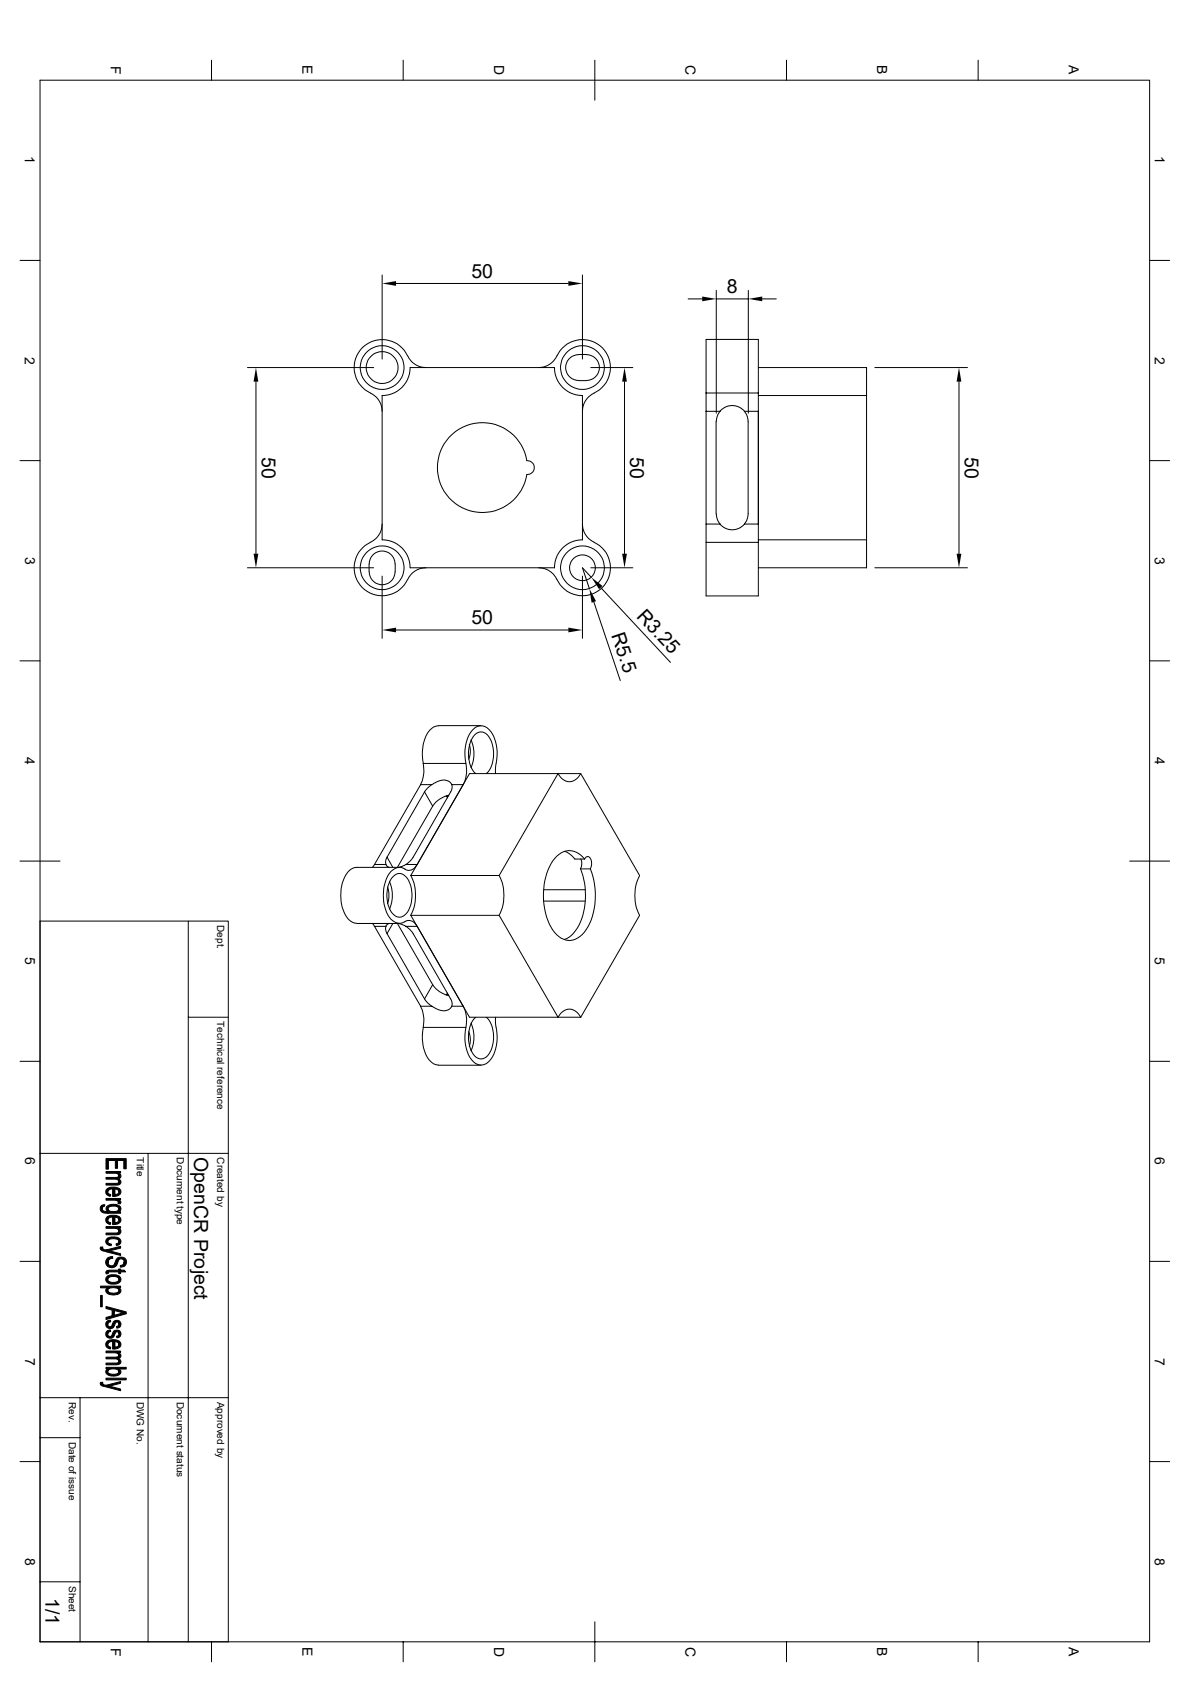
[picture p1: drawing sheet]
<svg xmlns="http://www.w3.org/2000/svg" width="297mm" height="420mm" viewBox="0 0 297 420" stroke-linecap="round" stroke-linejoin="round" font-family="sans-serif">
<g fill="none" stroke="#000" stroke-width=".25">
<path d="M52.8 15v5M100.6 15v5M148.5 15v10M196.3 15v5M244.1 15v5M10 20h276.9v390h-276.9zM5 65h5M95.4 68.7v21M98.8 70.8h43.1M145.4 68.7v21M171.7 74.6h3.6M178.8 72.5v30.7"/>
<path d="M178.8 74.6h8M186.8 72.5v30.7M190.2 74.6h3.6M286.9 65h5M61.8 91.8h31.5M63.9 95.3v43M101.7 88.9a7 7 0 0 0-11.5-1.8 7 7 0 0 0 2.8 11.3 5 5 0 0 1 2.4 4.3M101.8 88.9a5 5 0 0 0 4.5 2.9M102.4 91.8h36a6.9 6.9 0 0 0 7 7v36a6.9 6.9 0 0 0-7 7h-36a6.9 6.9 0 0 0-7-7v-36a6.9 6.9 0 0 0 7-7zM139 88.9a5 5 0 0 1-4.5 2.9M139 88.9a7 7 0 0 1 11.6-1.8 7 7 0 0 1-2.8 11.3 5 5 0 0 0-2.4 4.3M144.4 95h2"/>
<path d="M146.4 95a3.2 3.2 0 0 0 3.2-3.2 3.2 3.2 0 0 0-3.2-3.3 5.2 5.2 0 0 0-4.1 .8 3.2 3.2 0 0 0-.9 3.6 3.2 3.2 0 0 0 3 2.1M147.4 91.8h10.5M155.9 95.3v43M176.2 98.1v4.6M176.2 98.1v-13.3h13.1v13.3M176.2 98.1h13.1M189.3 98.1v4.6M189.3 98.8h27v36h-27M189.3 91.8h27v7M218.4 91.8h23.1M239.4 95.3v43M5 115h5"/>
<path d="M112.1 109.1a11.2 11.2 0 0 1 11.6-3.1 11.2 11.2 0 0 1 7.8 9 1.74 1.74 0 0 1 1.9 1.8 1.74 1.74 0 0 1-1.9 1.7 11.2 11.2 0 0 1-16 8.3 11.2 11.2 0 0 1-3.4-17.7zM176.2 102.7h3.5M176.2 102.7v28.2M178.7 105.3v23M179.7 102.7l1.2-1 1.6-.4 1.9 .3 1.4 1.1M179.7 102.7l-.7 1.2-.2 1.4M185.8 102.7l.7 1.2 .2 1.4v23l-.2 1.3-.7 1.3M185.8 102.7h3.5M189.3 102.7v28.2M286.9 115h5M95.4 130.9a5.4 5.4 0 0 1-3.6 4.9 7 7 0 0 0-1.1 11.2 7 7 0 0 0 11-2.3M145.4 130.9a5.4 5.4 0 0 0 3.6 4.9 7 7 0 0 1 1 11.2 7 7 0 0 1-11-2.3"/>
<path d="M176.2 135.4v13.4h13.1v-13.4M176.2 130.9v4.5M176.2 130.9h3.5M176.2 135.4h13.1M178.8 128.3l.2 1.3 .7 1.3M179.7 130.9l1.2 .9 1.6 .5 1.9-.4 1.4-1M185.8 130.9h3.5M189.3 130.9v4.5M216.3 134.8v7h-27M61.8 141.8h31.5M92.1 140.8v2M92.2 142.8a3.2 3.2 0 0 0 3.2 3.2 3.2 3.2 0 0 0 3.2-3.2"/>
<path d="M92.2 140.8a3.2 3.2 0 0 1 3.2-3.2 3.2 3.2 0 0 1 3.2 3.2M95.4 143.8v15.6M98.6 140.8v2M98.8 157.3h43.1M106.3 141.8a5 5 0 0 0-4.5 2.9M134.5 141.8a5 5 0 0 1 4.5 2.9M145.4 143.8v15.6M147.4 141.8h10.5M147.6 144.1l-2.2-2.3 1.7 5.2M148.2 150.3l6.6 19.6M149.9 146.7l17.4 18.7M218.4 141.8h23.1"/>
<path d="M5 165h5M286.9 165h5M105.6 190.7a8.1 8.1 0 0 1-.7 5.2M106 197.7l-9.4 16.3M106 197.7l2 3.6M107.8 195.9l-1.1 .9-.7 .9M107.8 195.9l1.8-.9 .9-.2 1.3 .2 1 .9M107.8 195.9h-2.8l-11.5 20M111.1 198.8a6.5 6.5 0 0 0-3.1 2.5M111.4 198.7l.1 .1M111.9 198.8h-.4l.2 .4M112 198.5l-.9 .3"/>
<path d="M112.7 195.9l.2 .6-.4 1.2-9.4 16.3-.7 1-1.1 .9M116.3 190.6a9.7 9.7 0 0 1 2-8.7 2.75 2.75 0 0 1 4.3 .9 10.4 10.4 0 0 1 1.2 7.8M116.3 190.7a8.1 8.1 0 0 1-.7 5.2h-2.8M117.1 185.9a5.1 5.1 0 0 1-.1 3.7M117.2 193.2h22.1l-14.7 25.4h-22.1zM117.6 184.7a8.7 8.7 0 0 1 0 7M118.7 193.1a7.6 7.6 0 0 1 .1-9.9 2.25 2.25 0 0 1 3.5 1.2 7.8 7.8 0 0 1-.9 8.7M120.1 181.2h-10.7a4.4 4.4 0 0 0-3.5 3.7 11 11 0 0 0-.2 5.7h10.5M123.8 190.7l-.1 2.5M144.9 193.2a3 3 0 0 1-2.8 2 3 3 0 0 1-2.8-2h5.6l14.7 25.4a11 11 0 0 0 0 10l-14.7 25.4M5 215h10M93.5 215.9h2.8l.3 .4 .5 .3"/>
<path d="M93.5 215.9l-.5 .7M96.6 214l-.4 1.3 .2 .6M96.6 214l1.4 2.6M98.1 218.9a2.13 2.13 0 0 1 3.6 .4 8.1 8.1 0 0 1-.4 8.9 2.13 2.13 0 0 1-3.6-.4 8.1 8.1 0 0 1 .4-8.9zM99.7 216.6h-10.6a4 4 0 0 0-3.4 3.2 9.9 9.9 0 0 0 1.6 10.1l.9 .5 .9 .1M101.1 217a2.99 2.99 0 0 0-4.2 1.6 10.7 10.7 0 0 0 .7 10.9 2.69 2.69 0 0 0 3.5 .6M101.3 215.9l-1.8 .7M101.3 215.9h2.8M102.5 218.6a10.9 10.9 0 0 1 0 9.9M104.1 215.9a2.14 2.14 0 0 1-3.1 1.1M108 201.3l-8.8 15.3M124.6 218.6a10.9 10.9 0 0 1 0 9.9"/>
<path d="M140.9 212.6l1.3 .7 1.3 1.2h2.4a4.4 4.4 0 0 0-7.3-.3 16.5 16.5 0 0 0-1.8 15.7 6.7 6.7 0 0 0 5.1 4.9 6 6 0 0 0 5.3-4.2 18.1 18.1 0 0 0 .2-13.6M144.9 214.5a2.68 2.68 0 0 1 0 2.4M146 214.5a.8 .8 0 0 1 .9-.6 .8 .8 0 0 1 .6 .8l.2 1.2-.4 1M147.4 217h-2.5a17.7 17.7 0 0 1-.9 14.9l-1.4 1.7-1.7 1M281.9 215h10M10 230h47v180M47 230v180M89.1 230.6h10.6M93 230.6l.5 .7M93.5 231.3l11.5 19.9h2.8M96.4 231.3l-.2 .6 .4 1.2M96.6 233.1l9.4 16.3"/>
<path d="M96.7 221.5a6.5 6.5 0 0 1 0 4.1M97.1 230.6l-.5 .2-.3 .5h-2.8M97.2 220.1a8.7 8.7 0 0 1 0 6.9M98 230.6l-1.4 2.5M99.2 230.6l8.8 15.3M99.5 230.6l1.8 .7M101 230.1a2.14 2.14 0 0 1 3.1 1.2M101.3 231.3h2.8M101.3 231.3l1.1 .9 .7 .9 9.4 16.3 .4 1.3-.2 .5M102.5 228.6h22.1l14.7 25.4h-22.1zM135.7 222.2h10.4M135.7 225h10.4"/>
<path d="M47 254h10M104.9 251.2a8.1 8.1 0 0 1 .7 5.3M105.6 256.5h10.6M105.7 256.5a10 10 0 0 0 1.7 8.5l.8 .6 1.2 .3M106 249.4l.7 1 1.1 .8M107.8 251.2l1.8 1 .9 .2 1.3-.2 1-1M108 245.9a6.5 6.5 0 0 0 3.1 2.4M108 245.9l-2 3.5M111.1 248.4l.9 .2M111.5 248.4h.4M111.5 248.3l-.1 .2M111.7 247.9l-.2 .5"/>
<path d="M112.8 251.2h2.8a8.6 8.6 0 0 1 .6 6.1 9.3 9.3 0 0 0 2.1 7.9 2.75 2.75 0 0 0 4.3-.8 11.1 11.1 0 0 0 1.1-8.7v-1.7M117 257.6a5.1 5.1 0 0 1 .1 3.7M117.6 255.5a8.7 8.7 0 0 1 0 6.9M118.7 254a7.6 7.6 0 0 0 .1 10 2.25 2.25 0 0 0 3.5-1.3 7.8 7.8 0 0 0-.9-8.7M140 253a2.9 2.9 0 0 1 4.9 1h-5.6zM5 265h5M109.4 266h10.7M286.9 265h5M10 288h47M37 288v122M5 315h5M286.9 315h5"/>
<path d="M10 359h10M10 349h47M20 349v61M5 365h5M286.9 365h5M10 395h10M52.8 410v5M100.6 410v5M148.5 405v10M196.3 410v5M244.1 410v5"/>
<circle cx="95.4" cy="91.8" r="4"/>
<circle cx="95.4" cy="91.8" r="5.5"/>
<circle cx="145.4" cy="91.8" r="5.5"/>
<circle cx="95.4" cy="141.8" r="5.5"/>
<circle cx="145.4" cy="141.8" r="3.2"/>
<circle cx="145.4" cy="141.8" r="5.5"/>
</g>
<g fill="#000" stroke="#000" stroke-width=".25">
<path d="M26.7 296.9l.2-.1 .1 1.1 .6 .4v.4a1.09 1.09 0 0 1-1.1-.6 1.09 1.09 0 0 1 .2-1.2z" fill-rule="evenodd"/>
<path d="M26.5 294h2.6l.4-.2 .1 1.3-.1-.4-.4-.2-2.6-.1z" fill-rule="evenodd"/>
<path d="M26.9 296.8a3 3 0 0 1 2.8 0v.8l-.2-.5-.9-.2v1.8h-.5v-1.9l-.8 .3-.4 .5z" fill-rule="evenodd"/>
<path d="M29.6 292.9v.6z" fill-rule="evenodd"/>
<path d="M26.5 292.5h3.6v.4h-.5l-.1 .4-.6-.4h-2.4z" fill-rule="evenodd"/>
<path d="M26.5 299.3h3.6v.3h-.6v.5l-.2-.3-.6-.1h-2.2z" fill-rule="evenodd"/>
<path d="M29.7 292.9a.72 .72 0 0 1 .5 .8 .72 .72 0 0 1-.7 .6z" fill-rule="evenodd"/>
<path d="M26.5 295.5h2.7l.4-.4 .1-.7a.81 .81 0 0 1 .4 1.1 .81 .81 0 0 1-1.1 .4h-2.5z" fill-rule="evenodd"/>
<path d="M28.6 296.9v1.4h.2l.8-.4 .1-1.1a1.07 1.07 0 0 1 .4 1.2 1.07 1.07 0 0 1-1.2 .7h-.3z" fill-rule="evenodd"/>
<path d="M26.5 289.3h5v2.5h-.6v-2h-1.6v1.9h-.5v-1.9h-1.7v2.1h-.6z" fill-rule="evenodd"/>
<path d="M25.1 311.4h.6l-.1 .9-.5-.3z" fill-rule="evenodd"/>
<path d="M25.5 300.9l.7-.1-.1 .4-.5 .2-.1 .4z" fill-rule="evenodd"/>
<path d="M25.3 301.1l.2-.2v.9a1.07 1.07 0 0 0 1.5 .7v.4a1.51 1.51 0 0 1-2-1z" fill-rule="evenodd"/>
<path d="M26.7 317.2h.3v.8l-.5 .1-.1-.4z" fill-rule="evenodd"/>
<path d="M26.7 303.9l.2-.1 .1 1.1 .6 .4v.4a1.09 1.09 0 0 1-1.1-.6 1.09 1.09 0 0 1 .2-1.2z" fill-rule="evenodd"/>
<path d="M26.6 309.4l.3-.2v1l.2 .2 .7 .2-.1 .5a1.09 1.09 0 0 1-1.1-.5 1.09 1.09 0 0 1 0-1.2z" fill-rule="evenodd"/>
<path d="M27 314.1l1.1-.4 .1 .5a1.09 1.09 0 0 0-1.2 1z" fill-rule="evenodd"/>
<path d="M29.7 301.8v.8z" fill-rule="evenodd"/>
<path d="M29.6 306.7v.7z" fill-rule="evenodd"/>
<path d="M26.9 303.8a3 3 0 0 1 2.8 0v.8l-.2-.4-.9-.3v1.8l-.2 .1h-.3v-1.9l-.8 .2-.4 .5z" fill-rule="evenodd"/>
<path d="M26.9 318.6l.9-.3h1.2l.7 .3v.8a1.79 1.79 0 0 0-2.6-.4l-.2 .4z" fill-rule="evenodd"/>
<path d="M29 310.6l.5-.2 .2-.4v.8l-.7 .2z" fill-rule="evenodd"/>
<path d="M27 301.8a1.72 1.72 0 0 0 2.4 .5l.3-.4v.7h.4v.3h-3.1z" fill-rule="evenodd"/>
<path d="M26.5 306.3h3.6v.4h-.5v.4l-.9-.4h-2.2z" fill-rule="evenodd"/>
<path d="M26.5 312.1l3.6-.9v.5l-2.9 .6z" fill-rule="evenodd"/>
<path d="M25.6 311.6l.4 .4 4.1 1.1v.4l-4.4-1.2z" fill-rule="evenodd"/>
<path d="M29.5 299.6l.7 .5-.2 .5-.6-.1z" fill-rule="evenodd"/>
<path d="M26.7 301.2h.1a2.63 2.63 0 0 1 3.3 .3v.6l-.4 .4v-.7a1.8 1.8 0 0 0-2.6-.3l-.1 .3v1.1v-.4l-.5-.7z" fill-rule="evenodd"/>
<path d="M28.6 303.9v1.4h.2l.8-.4 .1-1.1a1.04 1.04 0 0 1 .4 1.2 1.04 1.04 0 0 1-1.1 .7h-.4z" fill-rule="evenodd"/>
<path d="M26.5 307.9l2.9-.1 .2-.3 .1-.8a.86 .86 0 0 1 .4 1.2 .86 .86 0 0 1-1.1 .4h-2.5z" fill-rule="evenodd"/>
<path d="M26.9 309.2l.9-.3a1.83 1.83 0 0 1 2.4 1.1l-.2 .6-.3 .2v-.8a1.79 1.79 0 0 0-2.4-.5l-.4 .5z" fill-rule="evenodd"/>
<path d="M26.6 318.8l.3-.2v.8a1.69 1.69 0 0 0 2.4 .6l.4-.4v-1a1.09 1.09 0 0 1 .4 1.3 1.09 1.09 0 0 1-1.2 .7 1.86 1.86 0 0 1-2.5-1.2z" fill-rule="evenodd"/>
<path d="M30 316l.8-.3 .2-.6v1.1l-.9 .2z" fill-rule="evenodd"/>
<path d="M27 317.2h2.6v-.3h.5v.3h.9l.4 .4h-1.3v.4h-.5v-.4h-2.3l-.3 .2z" fill-rule="evenodd"/>
<path d="M26.9 314.1l.1 1.1a.91 .91 0 0 0 1 .9 .91 .91 0 0 0 .8-1.1 1.35 1.35 0 0 1 2-1.1 1.35 1.35 0 0 1 .2 2.3v-1.1a.81 .81 0 0 0-.9-.8 .81 .81 0 0 0-.7 1 1.47 1.47 0 0 1-2.1 1.2 1.47 1.47 0 0 1-.4-2.4z" fill-rule="evenodd"/>
<path d="M25.1 323.5h.4v2.8h-.4z" fill-rule="evenodd"/>
<path d="M26.8 321.6v1.4a.83 .83 0 0 1 0-1.4z" fill-rule="evenodd"/>
<path d="M26.9 329.8l.7-.2v.4l-.5 .2-.2 .5z" fill-rule="evenodd"/>
<path d="M26.9 332.3l.7-.2v.4l-.6 .2-.1 .4z" fill-rule="evenodd"/>
<path d="M26.7 335l.2-.1 .1 1.1 .6 .4v.4a1.12 1.12 0 0 1-1.1-.6 1.12 1.12 0 0 1 .2-1.2z" fill-rule="evenodd"/>
<path d="M26.9 334.9l1-.4 1.2 .1 .6 .3v.8l-.3-.5-.8-.2v1.8h-.5v-1.9l-.8 .2-.4 .6z" fill-rule="evenodd"/>
<path d="M26.5 338.9h2.5l.5-.2 .1 1.2-.2-.4-.4-.2h-2.5z" fill-rule="evenodd"/>
<path d="M26.7 329.9l.2-.1v.9a.6 .6 0 0 0 .6 .6 .6 .6 0 0 0 .6-.7 1.14 1.14 0 0 1 1.6-.8v.9a.51 .51 0 0 0-.6-.6 .51 .51 0 0 0-.4 .6 1.12 1.12 0 0 1-1.6 1 1.12 1.12 0 0 1-.4-1.8z" fill-rule="evenodd"/>
<path d="M26.7 332.4l.2-.1v.8a.6 .6 0 0 0 .6 .6 .6 .6 0 0 0 .6-.7 1.09 1.09 0 0 1 1.6-.7v.8a.51 .51 0 0 0-.6-.6 .51 .51 0 0 0-.4 .6 1.11 1.11 0 0 1-1.5 1 1.11 1.11 0 0 1-.5-1.7z" fill-rule="evenodd"/>
<path d="M29.6 337.7v.7z" fill-rule="evenodd"/>
<path d="M29.6 321.5l.1 .7z" fill-rule="evenodd"/>
<path d="M25.1 321.1h5v.4h-.5v.5a1.88 1.88 0 0 0-2.7 .2l-.1 .8v-1.4h-1.7z" fill-rule="evenodd"/>
<path d="M26.5 337.4h3.6v.3h-.5l-.1 .5-.5-.4h-2.5z" fill-rule="evenodd"/>
<path d="M26.9 322.2a1.79 1.79 0 0 0 2.8 0l.1-.6a.91 .91 0 0 1 .3 1.1 .91 .91 0 0 1-1 .6h-1.1l-.8-.1-.4-.2z" fill-rule="evenodd"/>
<path d="M29.7 329.8a.99 .99 0 0 1 .4 1.1 .99 .99 0 0 1-.9 .7l-.1-.4 .6-.4z" fill-rule="evenodd"/>
<path d="M29.7 332.3a.95 .95 0 0 1 .5 1.1 .95 .95 0 0 1-1 .7l-.1-.5 .4-.1 .2-.3z" fill-rule="evenodd"/>
<path d="M28.6 335v1.4h.2l.8-.4 .1-1.1a1.09 1.09 0 0 1 .3 1.3 1.09 1.09 0 0 1-1.3 .6h-.1z" fill-rule="evenodd"/>
<path d="M29.7 337.8a.73 .73 0 0 1 .5 .8 .73 .73 0 0 1-.7 .6z" fill-rule="evenodd"/>
<path d="M26.5 326.2l5 1.4v.4l-3-.8-.5 1.3v-1.4l-1.5-.4z" fill-rule="evenodd"/>
<path d="M26.5 329l1.5-.5 .5-1.3v1.2l2.4-.6 .6 .2-5 1.5z" fill-rule="evenodd"/>
<path d="M25.1 345.2l.6-.1-.1 1-.5-.3z" fill-rule="evenodd"/>
<path d="M26.5 344.1h5v.5h-5z" fill-rule="evenodd"/>
<path d="M26.9 341.8v.7z" fill-rule="evenodd"/>
<path d="M26.5 345.9l3.6-.9v.4l-2.2 .6-.7 .1z" fill-rule="evenodd"/>
<path d="M25.6 345.4l.4 .4 4.1 1v.5l-4.4-1.2z" fill-rule="evenodd"/>
<path d="M26.5 340.4l2.8-.1 .3-.3 .1-.7a.81 .81 0 0 1 .4 1.1 .81 .81 0 0 1-1.1 .4h-2.5z" fill-rule="evenodd"/>
<path d="M26.5 342.1l.3-.2 .1 .6a1.86 1.86 0 0 0 2.7 .2l.1-.9a.88 .88 0 0 1 .4 1.1 .88 .88 0 0 1-.9 .6l-.8 .1a1.57 1.57 0 0 1-2-1.3z" fill-rule="evenodd"/>
<path d="M26.5 341.4h5v.4h-1.8v.7a1.92 1.92 0 0 0-2.8-.2v-.5h-.4z" fill-rule="evenodd"/>
</g>
<g fill="#000">
<path d="M95.4 70.8l3.4-.6v1.2zM141.9 70.2l3.5 .6-3.5 .6zM175.3 74l3.5 .6-3.5 .6zM186.8 74.6l3.4-.6v1.2zM63.9 91.8l.6 3.5h-1.2zM155.9 91.8l.6 3.5h-1.2zM239.4 91.8l.5 3.5h-1.1zM63.3 138.3h1.2l-.6 3.5zM155.3 138.3h1.2l-.6 3.5zM238.8 138.3h1.1l-.5 3.5zM95.4 157.3l3.4-.6v1.2zM141.9 156.7l3.5 .6-3.5 .6z"/>
<path d="M147.1 147l1.7 3.1-1.1 .4zM147.6 144.1l2.8 2.2-.9 .8z"/>
</g>
<g font-size="4.9">
<text x="117.6" y="69.3">50</text>
<text x="181.4" y="73.2">8</text>
<text x="65.3" y="114" transform="rotate(90 65.3 114)">50</text>
<text x="157.3" y="114" transform="rotate(90 157.3 114)">50</text>
<text x="240.8" y="114" transform="rotate(90 240.8 114)">50</text>
<text x="117.6" y="155.8">50</text>
<text x="158.7" y="154" transform="rotate(47 158.7 154)">R3.25</text>
<text x="152.5" y="158.5" transform="rotate(71 152.5 158.5)">R5.5</text>
<text x="48.5" y="289" transform="rotate(90 48.5 289)">OpenCR Project</text>
<text x="11.3" y="399.1" transform="rotate(90 11.3 399.1)">1/1</text>
</g>
<g font-size="3.5">
<text x="27.6" y="16.5" transform="rotate(90 27.6 16.5)">F</text>
<text x="75.5" y="16.3" transform="rotate(90 75.5 16.3)">E</text>
<text x="123.3" y="16.3" transform="rotate(90 123.3 16.3)">D</text>
<text x="171.1" y="16.3" transform="rotate(90 171.1 16.3)">C</text>
<text x="218.9" y="16.3" transform="rotate(90 218.9 16.3)">B</text>
<text x="266.8" y="16.3" transform="rotate(90 266.8 16.3)">A</text>
<text x="6.2" y="39" transform="rotate(90 6.2 39)">1</text>
<text x="288.2" y="39" transform="rotate(90 288.2 39)">1</text>
<text x="6.2" y="89" transform="rotate(90 6.2 89)">2</text>
<text x="288.2" y="89" transform="rotate(90 288.2 89)">2</text>
<text x="6.3" y="139" transform="rotate(90 6.3 139)">3</text>
<text x="288.2" y="139" transform="rotate(90 288.2 139)">3</text>
<text x="6.2" y="189" transform="rotate(90 6.2 189)">4</text>
<text x="288.2" y="189" transform="rotate(90 288.2 189)">4</text>
<text x="6.3" y="239" transform="rotate(90 6.3 239)">5</text>
<text x="288.2" y="239" transform="rotate(90 288.2 239)">5</text>
<text x="6.3" y="289" transform="rotate(90 6.3 289)">6</text>
<text x="288.2" y="289" transform="rotate(90 288.2 289)">6</text>
<text x="6.3" y="339" transform="rotate(90 6.3 339)">7</text>
<text x="288.2" y="339" transform="rotate(90 288.2 339)">7</text>
<text x="6.3" y="389" transform="rotate(90 6.3 389)">8</text>
<text x="288.2" y="389" transform="rotate(90 288.2 389)">8</text>
<text x="27.6" y="411.4" transform="rotate(90 27.6 411.4)">F</text>
<text x="75.5" y="411.3" transform="rotate(90 75.5 411.3)">E</text>
<text x="123.3" y="411.2" transform="rotate(90 123.3 411.2)">D</text>
<text x="171.1" y="411.2" transform="rotate(90 171.1 411.2)">C</text>
<text x="218.9" y="411.3" transform="rotate(90 218.9 411.3)">B</text>
<text x="266.8" y="411.3" transform="rotate(90 266.8 411.3)">A</text>
</g>
<g font-size="2.5">
<text x="54.2" y="231" transform="rotate(90 54.2 231)">Dept.</text>
<text x="54.2" y="255" transform="rotate(90 54.2 255)">Technical reference</text>
<text x="34.2" y="289" transform="rotate(90 34.2 289)">Title</text>
<text x="44.2" y="289" transform="rotate(90 44.2 289)">Document type</text>
<text x="54.2" y="289" transform="rotate(90 54.2 289)">Created by</text>
<text x="17.2" y="350" transform="rotate(90 17.2 350)">Rev.</text>
<text x="34.2" y="350" transform="rotate(90 34.2 350)">DWG No.</text>
<text x="44.2" y="350" transform="rotate(90 44.2 350)">Document status</text>
<text x="54.2" y="350" transform="rotate(90 54.2 350)">Approved by</text>
<text x="17.2" y="360" transform="rotate(90 17.2 360)">Date of issue</text>
<text x="17.2" y="396" transform="rotate(90 17.2 396)">Sheet</text>
</g>
</svg>
